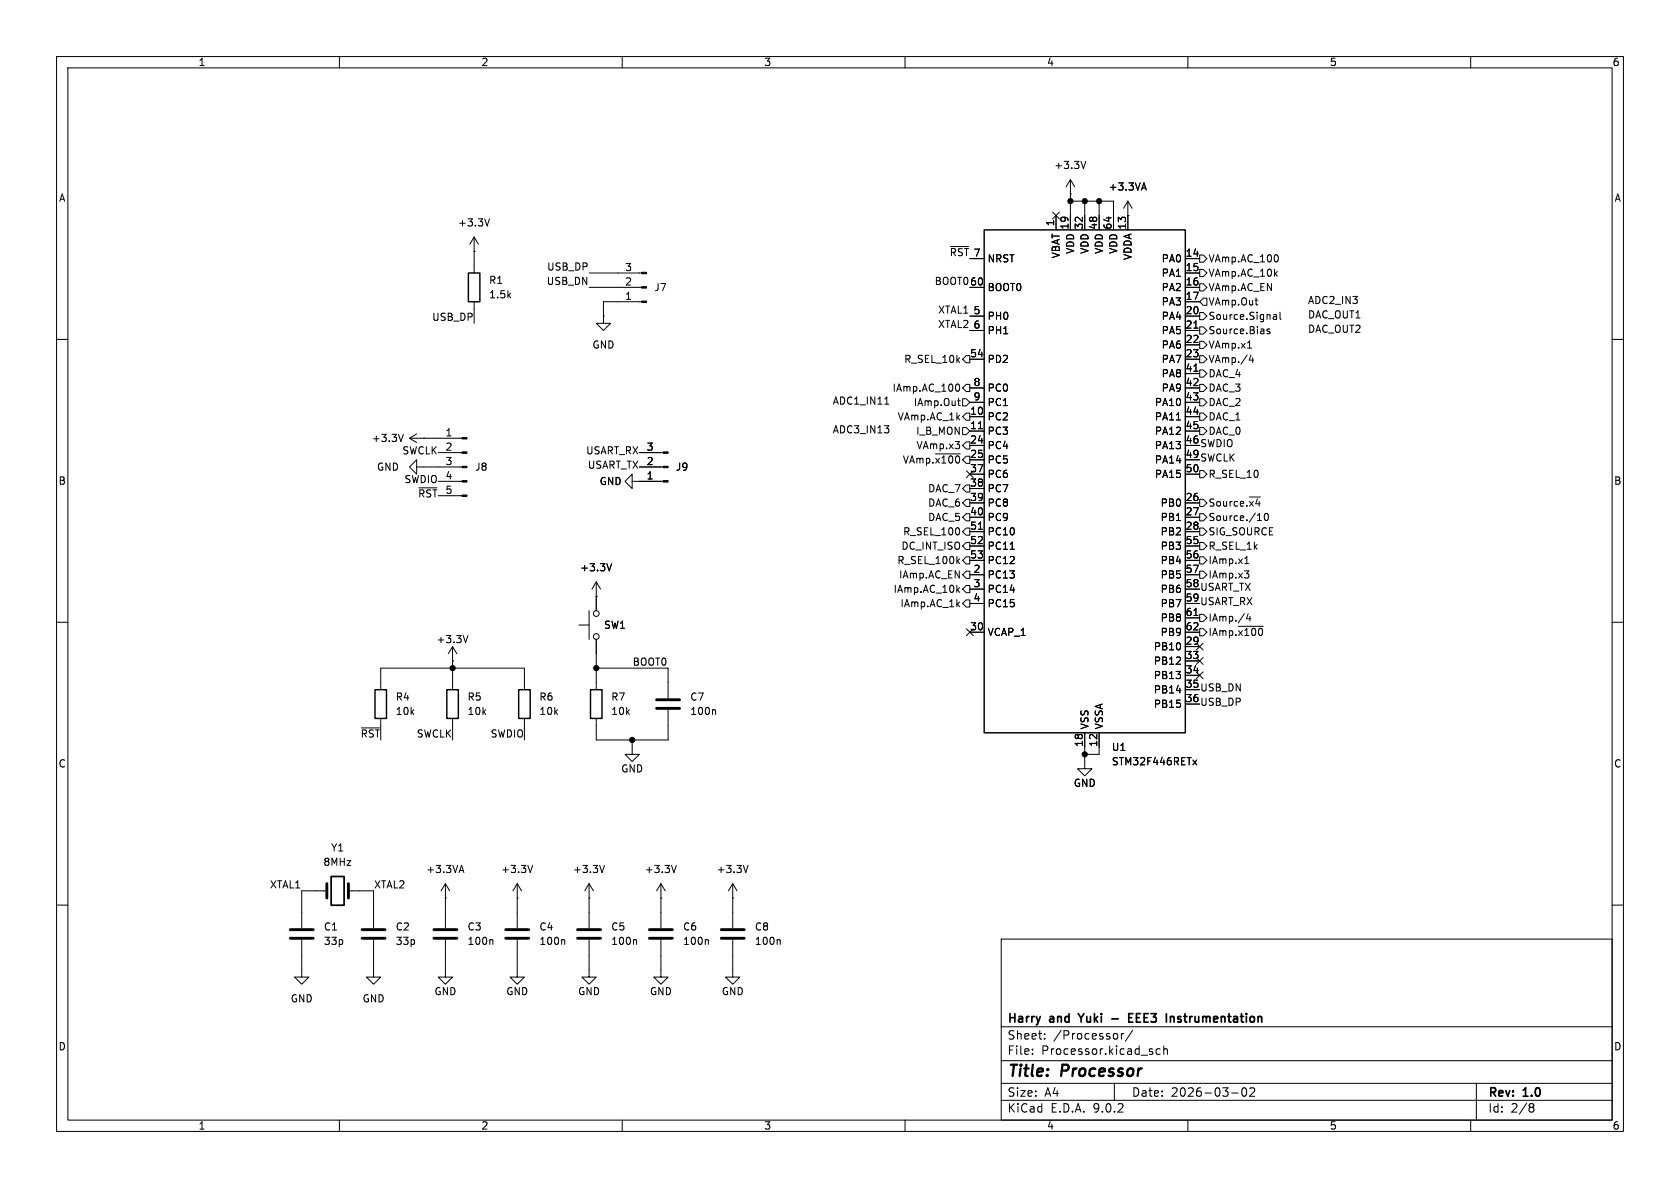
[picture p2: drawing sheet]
<svg xmlns="http://www.w3.org/2000/svg" width="297mm" height="210mm" viewBox="0 0 297 210" stroke-linecap="round" stroke-linejoin="round" font-family="sans-serif">
<g fill="none" stroke="#000" stroke-width=".18">
<path d="M10 10h277v190h-277zM12 12h273v186h-273zM60 10v2M110 10v2M160 10v2M210 10v2M260 10v2M86.5 38.7l-.4 1.2M186.1 37.5l1.2 1.2M186.7 38.1v2.5M187.3 37.5l-1.2 1.2M189.2 34.3h.1"/>
<path d="M189.2 31.8l-.7 1.2M189.2 31.8l.8 1.2M189.2 31.8v8.8M189.2 35.6h7.6v5M191.8 35.6v5M192 28.5l-.5 1.3M194.3 35.6v5M199.4 38.1h.1M199.4 35.6l-.8 1.2M199.4 35.6l.8 1.2M199.4 35.6v5M201.9 33.2h.6"/>
<path d="M202.2 32.3l.5 1.3M83.8 44.5h.1M83.8 41.9l-.7 1.3M83.8 41.9l.8 1.3M83.8 41.9v6.4M83.8 53.3v3.9M104.1 50.8h9.3M104.1 48.3h9.3M106.7 55.9v1.3h1.2l-1.2 1.2-1.3-1.2h1.3M106.7 55.9h.1M113.4 53.3h-6.7v2.6M168 43.6h3.2"/>
<path d="M171.4 50.8h2.6M171.4 55.9h2.6M171.4 58.4h2.6M209.5 53.3h2.6M209.5 50.8h2.6M209.5 48.3h2.6M209.5 55.9h2.6M209.5 58.4h2.6M209.5 45.7h2.6M211.1 58h.7M212.1 45.1h.6l.7 .6-.7 .7h-.6zM212.1 47.6h.6l.7 .7-.7 .6h-.6z"/>
<path d="M212.1 55.2h.6l.7 .7-.7 .6h-.6zM212.1 57.8h.6l.7 .6-.7 .7h-.6zM212.1 50.2h.6l.7 .6-.7 .6h-.6zM212.7 52.7h.7v1.3h-.7l-.6-.7zM221.9 53.1h.5M222.2 53.9h.2M224.5 58.2h-.3l-.2 .1 .1 .2 .4 .1v.3h-.5M225.1 55.7h.5l.1 .8M225.4 48.4l.4 .4M225.7 55.9l-.4 .1-.2 .2 .2 .3 .4-.1M225.7 45a.79 .79 0 0 1 0 1.3M225.8 48l-.5 .5"/>
<path d="M226.3 55.2v1.1l.2 .2M10 60h2M71.3 76.8l-.4 1.2M72.4 77.5l1.3 .7M72.4 77.5h9.3M73.7 76.7l-1.3 .8M74.9 77.5h.1M156.4 75.3h.7l-.4 .4M156.4 71.4h.7M157.1 75.9v.5M169.2 67.9a.68 .68 0 0 1 .5 .6 .68 .68 0 0 1-.5 .7M169.3 70.9h.5"/>
<path d="M169.5 71.5l.3 .2M170.2 75.6h.6l.6 .6-.6 .6h-.6zM170.2 70.5h.6l.6 .6-.6 .7h-.6zM170.8 78.1h.6v1.3h-.6l-.6-.7zM170.8 73h.6v1.3h-.6l-.6-.6zM170.8 62.9h.6v1.2h-.6l-.6-.6zM170.8 67.9h.6v1.3h-.6l-.6-.6zM171.4 63.5h2.6M171.4 68.6h2.6M171.4 71.1h2.6M171.4 73.7h2.6M171.4 76.2h2.6"/>
<path d="M171.4 78.7h2.6M173 75.8h.7M208 74.2h.7M209.5 63.5h2.6M209.5 68.6h2.6M209.5 71.1h2.6M209.5 73.7h2.6M209.5 76.2h2.6M209.5 78.7h2.6M209.5 61h2.6M209.5 66h2.6M211.1 65.6h.7"/>
<path d="M212.1 73h.6l.7 .7-.7 .6h-.6zM212.1 67.9h.6l.7 .7-.7 .6h-.6zM212.1 60.3h.6l.7 .7-.7 .6h-.6zM212.1 62.9h.6l.7 .6-.7 .6h-.6zM212.1 75.6h.6l.7 .6-.7 .6h-.6zM212.1 70.5h.6l.7 .6-.7 .7h-.6zM212.1 65.4h.6l.7 .6-.7 .7h-.6zM220.5 61.5h.8M221.1 62.7l-.3 1h.8M221.5 63.2v.9M285 60h2M73.7 82.6v1.2l-1.3-1.2 1.3-1.3v1.3h8"/>
<path d="M74 86.2h3.2M77.5 80h4.2M77.5 85.1h4.2M77.5 87.6h4.2M108.1 99.6l-.4 1.3M111.8 85.1v-1.3l-1.3 1.3 1.3 1.3v-1.3h5.4M113 80h4.2M113 82.6h4.2M165.4 80.2h4.4M169.3 99.2l.3 .4M169.6 98.8l-.4 .5M170.8 80.6h.6v1.3h-.6l-.6-.6z"/>
<path d="M170.8 85.7h.6v1.3h-.6l-.6-.6zM170.8 98.4h.6v1.3h-.6l-.6-.6zM170.8 88.3h.6v1.2h-.6l-.6-.6zM170.8 90.8h.6v1.3h-.6l-.6-.7zM170.8 95.9h.6v1.3h-.6l-.6-.7zM170.8 93.3h.6v1.3h-.6l-.6-.6zM170.8 83.2l1.3 1.2M171.4 81.3h2.6M171.4 83.8h2.6M171.4 86.4h2.6M171.4 88.9h2.6M171.4 91.4h2.6"/>
<path d="M171.4 94h2.6M171.4 96.5h2.6M171.4 99.1h2.6M172.1 83.2l-1.3 1.2M173 93.6h.7M178.6 97.1h.7M209.5 81.3h2.6M209.5 83.8h2.6M209.5 88.9h2.6M209.5 91.4h2.6M209.5 94h2.6M209.5 96.5h2.6"/>
<path d="M209.5 99.1h2.6M212.1 83.2h.6l.7 .6-.7 .7h-.6zM212.1 88.3h.6l.7 .6-.7 .6h-.6zM212.1 90.8h.6l.7 .6-.7 .7h-.6zM212.1 98.4h.6l.7 .7-.7 .6h-.6zM212.1 95.9h.6l.7 .6-.7 .7h-.6zM212.1 93.3h.6l.7 .7-.7 .6h-.6zM220.1 99.6h.7M220.3 98.6l.1-.2v1.2M222.3 92h.7M222.5 90.9l.2-.2v1.3M223.6 90.9l.2-.2a.68 .68 0 0 1 .5 .7 .68 .68 0 0 1-.5 .6l-.2-.1-.1-.4z"/>
<path d="M10 110h2M80 116.8h.1M80 114.3v7.6M80 114.3l-.8 1.3M80 114.3l.8 1.3M82.7 112.3l-.4 1.3M102.4 110.5h1.7M104.1 108v5M105.4 105.4h.1M105.4 102.9l-.8 1.2M105.4 102.9l.8 1.2M105.4 102.9v5.1"/>
<path d="M105.4 113v8.9M105.4 118.1h12.7v5.3M169.3 106.8l.3 .5M169.3 104.2l.3 .5M169.6 106.4l-.4 .5M169.6 103.9l-.4 .5M170.8 106h.6v1.3h-.6l-.6-.6zM170.8 101h.6v1.2h-.6l-.6-.6zM170.8 103.5h.6v1.3h-.6l-.6-.7zM170.8 111.2l1.3 1.2M171.4 101.6h2.6M171.4 104.1h2.6"/>
<path d="M171.4 106.7h2.6M171.4 111.8h2.6M172.1 111.2l-1.3 1.2M209.5 101.6h2.6M209.5 104.1h2.6M209.5 106.7h2.6M209.5 111.8h2.6M209.5 109.2h2.6M209.5 114.3h2.6M209.5 116.8h2.6M209.5 119.4h2.6M211.1 108.8h.7"/>
<path d="M211.5 118.8l1.2 1.2M211.5 116.2l1.2 1.2M211.5 113.7l1.2 1.2M212.1 101h.6l.7 .6-.7 .6h-.6zM212.1 111.1h.6l.7 .7-.7 .6h-.6zM212.1 108.6h.6l.7 .6-.7 .7h-.6zM212.7 118.8l-1.2 1.2M212.7 116.2l-1.2 1.2M212.7 113.7l-1.2 1.2M218.9 110.7h4.4M220 100.9h.8l-.4 .5M220.5 101.4l.3 .2v.3l-.3 .3"/>
<path d="M220.7 108.5l-.3 .9h.7M221 109v.8M285 110h2M63.9 128.7h3.2M67.3 121.9v-3.8h25.4v3.8M67.3 127v3.8M80 127v3.8M92.7 127v3.8M111.8 130.8v2.6h1.2l-1.2 1.2-1.3-1.2h1.3M118.1 125.5v5.3h-12.7v-3.8M126.3 125.5l.2 .1v.7M191.8 129.5v6.4h1.2l-1.2 1.3-1.3-1.3h1.3"/>
<path d="M194.3 129.5v3.9h-2.5M209.5 121.9h2.6M209.5 124.5h2.6M210.9 134.4l.7 .8M211.6 134.4l-.7 .8M57.8 157.5h-4.5v6.6M61.6 157.5h4.4v6.6M78.7 158.8h.1M78.7 156.2l-.7 1.3M78.7 156.2l.8 1.3M78.7 156.2v7.9M81.3 153.9h.6"/>
<path d="M81.6 153l.4 1.2M91.4 158.8h.1M91.4 156.2v7.9M91.4 156.2l-.7 1.3M91.4 156.2l.8 1.3M94.2 153l-.5 1.2M104.1 158.8h.1M104.1 156.2v7.9M104.1 156.2l-.7 1.3M104.1 156.2l.8 1.3M106.9 153l-.5 1.2M116.8 158.8h.1"/>
<path d="M116.8 156.2v7.9M116.8 156.2l-.7 1.3M116.8 156.2l.8 1.3M119.6 153l-.5 1.2M129.5 158.8h.1M129.5 156.2v7.9M129.5 156.2l-.7 1.3M129.5 156.2l.8 1.3M132.3 153l-.5 1.2M10 160h2M53.3 166.1v6.6h1.3l-1.3 1.3-1.2-1.3h1.2M66 166.1v6.6h1.3l-1.3 1.3-1.2-1.3h1.2"/>
<path d="M78.7 166.1v6.6h1.3l-1.3 1.3-1.2-1.3h1.2M87 166.1l.1 .2v.6M91.4 166.1v6.6h1.3l-1.3 1.3-1.2-1.3h1.2M99.7 166.1l.1 .2v.6M104.1 166.1v6.6h1.3l-1.3 1.3-1.2-1.3h1.2M112.4 166.1l.1 .2v.6M116.8 166.1v6.6h1.3l-1.3 1.3-1.2-1.3h1.2M125.1 166.1l.1 .2v.6M129.5 166.1v6.6h1.3l-1.3 1.3-1.2-1.3h1.2M137.8 166.1l.1 .2v.6M177 166h108v32h-108zM285 160h2"/>
<path d="M60 198v2M110 198v2M160 198v2M177 194.5h108M177 191.5h108M177 187.5h108M177 181.5h108M182.5 186.3v.1M182.5 185.5v.1M184.7 183.6v.1M184.7 182.8v.1M197 191.5v3"/>
<path d="M197.5 182.8v.8M198.2 182.7v1M198.7 182.7l-.3 .1-.2 .2M200.2 182.1l-1.2 2M205.1 185.5l-.4-.1-.3 .3v.4l.1 .2h.6M205.7 185.5l.3-.1 .3 .1 .1 .9M205.7 184.9v1.5M210 198v2M217.7 193.2h1.2M219.7 192.4l.2-.1a.81 .81 0 0 1 .6 .6 .81 .81 0 0 1-.3 .8l-.2 .1a.81 .81 0 0 1-.3-1.4zM221 192.4l.5-.1 .2 .1 .1 .3-.9 1.1h.9M260 198v2"/>
<path d="M261 191.5v6.5M270.6 195.1l.4 .1 .2 .2-.3 .3M270.6 195.7h.3M270.9 195.7l.2 .2 .1 .4-.2 .2-.4 .1"/>
<circle cx="105.4" cy="112.5" r=".51"/>
<circle cx="105.4" cy="108.5" r=".51"/>
</g>
<path d="M58.5 154.9h2.3v5.1h-2.3zM190.6 179.2l.5 .8M199.6 179.9h.5M200.3 179.2h-.7v1.5h.7M207.3 179.7l.3 .2v.8M196.6 180.1h1.1" fill="none" stroke="#000" stroke-width=".3"/>
<path d="M82.8 48.3h2v5h-2zM174 40.6h35.5v88.9h-35.5zM66.3 121.9h2v5.1h-2zM79 121.9h2v5.1h-2zM91.7 121.9h2v5.1h-2zM104.4 121.9h2v5.1h-2z" fill="none" stroke="#000" stroke-width=".25"/>
<g fill="#000" stroke="#000" stroke-width=".18">
<path d="M113.4 53.2h.9v.3h-.9zM113.4 50.7h.9v.2h-.9zM113.4 48.1h.9v.3h-.9zM81.7 77.3h.8v.3h-.8zM81.7 79.9h.8v.2h-.8zM81.7 82.4h.8v.3h-.8zM81.7 85h.8v.2h-.8zM81.7 87.5h.8v.3h-.8zM117.2 85h.9v.2h-.9zM117.2 82.4h.9v.3h-.9zM117.2 79.9h.9v.2h-.9z"/>
<circle cx="189.2" cy="35.6" r=".46"/>
<circle cx="191.8" cy="35.6" r=".46"/>
<circle cx="194.3" cy="35.6" r=".46"/>
<circle cx="80" cy="118.1" r=".46"/>
<circle cx="105.4" cy="118.1" r=".46"/>
<circle cx="111.8" cy="130.8" r=".46"/>
<circle cx="191.8" cy="133.4" r=".46"/>
</g>
<g fill="none" stroke="#000" stroke-width=".51">
<path d="M116.1 123.7h4M116.1 125.2h4M57.8 156.2v2.6M61.6 156.2v2.6M51.3 164.3h4.1M51.3 165.9h4.1M64 164.3h4.1M64 165.9h4.1M76.7 164.3h4.1M76.7 165.9h4.1M89.4 164.3h4.1M89.4 165.9h4.1"/>
<path d="M102.1 164.3h4.1M102.1 165.9h4.1M114.8 164.3h4.1M114.8 165.9h4.1M127.5 164.3h4.1M127.5 165.9h4.1"/>
</g>
<g font-size="2.8">
<text x="178" y="190.9">Title:</text>
<text x="187.7" y="190.9">Processor</text>
</g>
<g font-size="2.1">
<text x="178" y="184">Sheet:</text>
<text x="178" y="181.2">Harry</text>
<text x="185.7" y="181.2">and</text>
<text x="186.2" y="184">/Processor/</text>
<text x="191.5" y="181.2">Yuki</text>
<text x="201.4" y="181.2">EEE3</text>
<text x="208.6" y="181.2">Instrumentation</text>
<text x="178" y="186.7">File:</text>
<text x="184.1" y="186.7">Processor.kicad_sch</text>
<text x="178" y="196.9">KiCad</text>
<text x="178" y="194.1">Size:</text>
<text x="184.7" y="194.1">A4</text>
<text x="185.7" y="196.9">E.D.A.</text>
<text x="193.3" y="196.9">9.0.2</text>
<text x="200" y="194.1">Date:</text>
<text x="207" y="194.1">2026-03-02</text>
<text x="263" y="194.3">Rev:</text>
<text x="263" y="196.9">Id:</text>
<text x="267.1" y="196.9">2/8</text>
<text x="269.4" y="194.3">1.0</text>
</g>
<g font-size="1.8">
<text x="35" y="11.9">1</text>
<text x="85" y="11.9">2</text>
<text x="135" y="11.9">3</text>
<text x="185" y="11.9">4</text>
<text x="235" y="11.9">5</text>
<text x="285" y="11.9">6</text>
<text x="10.3" y="35.9">A</text>
<text x="186.3" y="30.1">+3.3V</text>
<text x="195.9" y="33.9">+3.3VA</text>
<text x="285.3" y="35.9">A</text>
<text x="80.9" y="40.2">+3.3V</text>
<text x="186.4" y="40.1" transform="rotate(-90 186.4 40.1)">1</text>
<text x="189" y="40.7" transform="rotate(-90 189 40.7)">19</text>
<text x="191.5" y="40.7" transform="rotate(-90 191.5 40.7)">32</text>
<text x="194.1" y="40.7" transform="rotate(-90 194.1 40.7)">48</text>
<text x="196.6" y="40.7" transform="rotate(-90 196.6 40.7)">64</text>
<text x="199.1" y="40.7" transform="rotate(-90 199.1 40.7)">13</text>
<text x="96.6" y="47.9">USB_DP</text>
<text x="167.8" y="45.4">~{RST}</text>
<text x="172" y="45.5">7</text>
<text x="174.5" y="46.6">NRST</text>
<text x="187.6" y="45.8" transform="rotate(-90 187.6 45.8)">VBAT</text>
<text x="190.1" y="45" transform="rotate(-90 190.1 45)">VDD</text>
<text x="192.6" y="45" transform="rotate(-90 192.6 45)">VDD</text>
<text x="195.2" y="45" transform="rotate(-90 195.2 45)">VDD</text>
<text x="197.7" y="45" transform="rotate(-90 197.7 45)">VDD</text>
<text x="200.3" y="46.1" transform="rotate(-90 200.3 46.1)">VDDA</text>
<text x="205.3" y="46.6">PA0</text>
<text x="209.5" y="45.5">14</text>
<text x="213.6" y="46.6">VAmp.AC_100</text>
<text x="86.4" y="50.4">R1</text>
<text x="86.4" y="52.9">1.5k</text>
<text x="96.6" y="50.5">USB_DN</text>
<text x="110.4" y="53.1">1</text>
<text x="110.4" y="50.5">2</text>
<text x="110.4" y="48">3</text>
<text x="115.6" y="51.7">J7</text>
<text x="165.1" y="50.5">BOOT060</text>
<text x="171.4" y="50.5">60</text>
<text x="174.5" y="51.7">BOOT0</text>
<text x="205.3" y="49.1">PA1</text>
<text x="205.3" y="51.7">PA2</text>
<text x="209.5" y="48">15</text>
<text x="209.5" y="50.5">16</text>
<text x="209.5" y="53.1">17</text>
<text x="213.6" y="49.1">VAmp.AC_10k</text>
<text x="213.6" y="51.7">VAmp.AC_EN</text>
<text x="231.1" y="54">ADC2_IN3</text>
<text x="76.3" y="56.8">USB_DP</text>
<text x="165.7" y="58.1">XTAL2</text>
<text x="165.7" y="55.5">XTAL1</text>
<text x="172" y="55.6">5</text>
<text x="172" y="58.2">6</text>
<text x="174.5" y="56.7">PH0</text>
<text x="174.5" y="59.3">PH1</text>
<text x="205.3" y="54.2">PA3</text>
<text x="205.3" y="56.7">PA4</text>
<text x="205.3" y="59.3">PA5</text>
<text x="209.5" y="55.6">20</text>
<text x="209.5" y="58.2">21</text>
<text x="213.6" y="54.2">VAmp.Out</text>
<text x="213.6" y="56.7">Source.Signal</text>
<text x="213.6" y="59.3">Source.Bias</text>
<text x="231.1" y="59">DAC_OUT2</text>
<text x="231.1" y="56.5">DAC_OUT1</text>
<text x="104.6" y="61.8">GND</text>
<text x="159.7" y="64.4">R_SEL_10k</text>
<text x="171.4" y="63.2">54</text>
<text x="174.5" y="64.4">PD2</text>
<text x="205.3" y="61.8">PA6</text>
<text x="205.3" y="64.4">PA7</text>
<text x="209.5" y="60.7">22</text>
<text x="209.5" y="63.2">23</text>
<text x="209.5" y="65.8">41</text>
<text x="213.6" y="61.8">VAmp.x1</text>
<text x="213.6" y="64.4">VAmp./4</text>
<text x="147.1" y="71.7">ADC1_IN11</text>
<text x="157.7" y="69.4">IAmp.AC_100</text>
<text x="161.4" y="72">IAmp.Out</text>
<text x="172" y="68.3">8</text>
<text x="172" y="70.9">9</text>
<text x="174.5" y="69.4">PC0</text>
<text x="174.5" y="72">PC1</text>
<text x="204.1" y="72">PA10</text>
<text x="205.3" y="66.9">PA8</text>
<text x="205.3" y="69.4">PA9</text>
<text x="209.5" y="68.3">42</text>
<text x="209.5" y="70.9">43</text>
<text x="213.6" y="69.4">DAC_3</text>
<text x="213.6" y="72">DAC_2</text>
<text x="213.6" y="66.9">DAC_4</text>
<text x="78.7" y="77.2">1</text>
<text x="147.1" y="76.8">ADC3_IN13</text>
<text x="158.6" y="74.5">VAmp.AC_1k</text>
<text x="161.9" y="77.1">I_B_MON</text>
<text x="171.4" y="73.4">10</text>
<text x="171.4" y="75.9">11</text>
<text x="174.5" y="74.5">PC2</text>
<text x="174.5" y="77.1">PC3</text>
<text x="204.1" y="74.5">PA11</text>
<text x="204.1" y="77.1">PA12</text>
<text x="209.5" y="73.4">44</text>
<text x="209.5" y="75.9">45</text>
<text x="213.6" y="74.5">DAC_1</text>
<text x="213.6" y="77.1">DAC_0</text>
<text x="65.6" y="78.3">+3.3V</text>
<text x="66.5" y="83.4">GND</text>
<text x="71" y="80.5">SWCLK</text>
<text x="78.7" y="79.8">2</text>
<text x="78.7" y="82.3">3</text>
<text x="83.9" y="83.4">J8</text>
<text x="103.5" y="80.5">USART_RX</text>
<text x="103.8" y="83.1">USART_TX</text>
<text x="114.2" y="82.3">2</text>
<text x="114.2" y="79.8">3</text>
<text x="119.4" y="83.4">J9</text>
<text x="159.5" y="82.1">VAmp.~{x100}</text>
<text x="161.9" y="79.6">VAmp.x3</text>
<text x="171.4" y="78.5">24</text>
<text x="171.4" y="81">25</text>
<text x="171.4" y="83.6">37</text>
<text x="174.5" y="79.6">PC4</text>
<text x="174.5" y="82.1">PC5</text>
<text x="204.1" y="79.6">PA13</text>
<text x="204.1" y="82.1">PA14</text>
<text x="209.5" y="78.5">46</text>
<text x="209.5" y="81">49</text>
<text x="209.5" y="83.6">50</text>
<text x="212.1" y="79.3">SWDIO</text>
<text x="212.1" y="81.8">SWCLK</text>
<text x="10.3" y="85.9">B</text>
<text x="71.4" y="85.6">SWDIO</text>
<text x="73.8" y="88.1">~{RST}</text>
<text x="78.7" y="84.8">4</text>
<text x="78.7" y="87.4">5</text>
<text x="105.9" y="86">GND</text>
<text x="114.2" y="84.8">1</text>
<text x="164" y="87.2">DAC_7</text>
<text x="164" y="89.8">DAC_6</text>
<text x="171.4" y="86.1">38</text>
<text x="171.4" y="88.6">39</text>
<text x="174.5" y="84.7">PC6</text>
<text x="174.5" y="87.2">PC7</text>
<text x="174.5" y="89.8">PC8</text>
<text x="204.1" y="84.7">PA15</text>
<text x="205.1" y="89.8">PB0</text>
<text x="209.5" y="88.6">26</text>
<text x="213.6" y="84.7">R_SEL_10</text>
<text x="213.6" y="89.8">Source.~{x4}</text>
<text x="285.3" y="85.9">B</text>
<text x="159.6" y="94.8">R_SEL_100</text>
<text x="164" y="92.3">DAC_5</text>
<text x="171.4" y="91.2">40</text>
<text x="171.4" y="93.7">51</text>
<text x="174.5" y="92.3">PC9</text>
<text x="174.5" y="94.8">PC10</text>
<text x="205.1" y="92.3">PB1</text>
<text x="205.1" y="94.8">PB2</text>
<text x="209.5" y="91.2">27</text>
<text x="209.5" y="93.7">28</text>
<text x="213.6" y="92.3">Source./10</text>
<text x="213.6" y="94.8">SIG_SOURCE</text>
<text x="102.5" y="101.2">+3.3V</text>
<text x="158.5" y="99.9">R_SEL_100k</text>
<text x="159.3" y="97.4">DC_INT_ISO</text>
<text x="171.4" y="96.3">52</text>
<text x="171.4" y="98.8">53</text>
<text x="172" y="101.3">2</text>
<text x="174.5" y="97.4">PC11</text>
<text x="174.5" y="99.9">PC12</text>
<text x="205.1" y="97.4">PB3</text>
<text x="205.1" y="99.9">PB4</text>
<text x="209.5" y="96.3">55</text>
<text x="209.5" y="98.8">56</text>
<text x="209.5" y="101.3">57</text>
<text x="213.6" y="99.9">IAmp.x1</text>
<text x="213.6" y="97.4">R_SEL_1k</text>
<text x="157.9" y="105">IAmp.AC_10k</text>
<text x="158.8" y="102.5">IAmp.AC_EN</text>
<text x="159.1" y="107.5">IAmp.AC_1k</text>
<text x="172" y="103.9">3</text>
<text x="172" y="106.4">4</text>
<text x="174.5" y="102.5">PC13</text>
<text x="174.5" y="105">PC14</text>
<text x="174.5" y="107.5">PC15</text>
<text x="205.1" y="102.5">PB5</text>
<text x="205.1" y="105">PB6</text>
<text x="205.1" y="107.5">PB7</text>
<text x="209.5" y="103.9">58</text>
<text x="209.5" y="106.4">59</text>
<text x="212.1" y="104.7">USART_TX</text>
<text x="212.1" y="107.2">USART_RX</text>
<text x="213.6" y="102.5">IAmp.x3</text>
<text x="77.1" y="113.9">+3.3V</text>
<text x="106.7" y="111.4">SW1</text>
<text x="171.4" y="111.5">30</text>
<text x="174.5" y="112.6">VCAP_1</text>
<text x="205.1" y="110.1">PB8</text>
<text x="205.1" y="112.6">PB9</text>
<text x="209.5" y="109">61</text>
<text x="209.5" y="111.5">62</text>
<text x="213.6" y="112.6">IAmp.~{x100}</text>
<text x="213.6" y="110.1">IAmp./4</text>
<text x="111.8" y="117.8">BOOT0</text>
<text x="203.9" y="115.2">PB10</text>
<text x="203.9" y="117.7">PB12</text>
<text x="209.5" y="114">29</text>
<text x="209.5" y="116.6">33</text>
<text x="209.5" y="119.1">34</text>
<text x="69.9" y="124.1">R4</text>
<text x="82.6" y="124.1">R5</text>
<text x="95.3" y="124.1">R6</text>
<text x="108" y="124.1">R7</text>
<text x="121.9" y="124.1">C7</text>
<text x="203.9" y="120.2">PB13</text>
<text x="203.9" y="122.8">PB14</text>
<text x="203.9" y="125.3">PB15</text>
<text x="209.5" y="121.7">35</text>
<text x="209.5" y="124.2">36</text>
<text x="212.1" y="122.4">USB_DN</text>
<text x="212.1" y="125">USB_DP</text>
<text x="63.7" y="130.5">~{RST}</text>
<text x="69.9" y="126.6">10k</text>
<text x="73.6" y="130.5">SWCLK</text>
<text x="82.6" y="126.6">10k</text>
<text x="86.6" y="130.5">SWDIO</text>
<text x="95.3" y="126.6">10k</text>
<text x="108" y="126.6">10k</text>
<text x="121.9" y="126.6">100n</text>
<text x="192.6" y="129" transform="rotate(-90 192.6 129)">VSS</text>
<text x="195.2" y="129" transform="rotate(-90 195.2 129)">VSSA</text>
<text x="10.3" y="135.9">C</text>
<text x="109.7" y="136.8">GND</text>
<text x="191.5" y="132.1" transform="rotate(-90 191.5 132.1)">18</text>
<text x="194.1" y="132.1" transform="rotate(-90 194.1 132.1)">12</text>
<text x="196.5" y="135.5">STM32F446RETx</text>
<text x="196.5" y="132.9">U1</text>
<text x="285.3" y="135.9">C</text>
<text x="189.7" y="139.3">GND</text>
<text x="57.1" y="153.3">8MHz</text>
<text x="58.4" y="150.7">Y1</text>
<text x="75.3" y="154.5">+3.3VA</text>
<text x="88.5" y="154.5">+3.3V</text>
<text x="101.2" y="154.5">+3.3V</text>
<text x="113.9" y="154.5">+3.3V</text>
<text x="126.6" y="154.5">+3.3V</text>
<text x="47.6" y="157.1">XTAL1</text>
<text x="66" y="157.1">XTAL2</text>
<text x="57.2" y="164.7">C1</text>
<text x="57.2" y="167.2">33p</text>
<text x="69.9" y="164.7">C2</text>
<text x="69.9" y="167.2">33p</text>
<text x="82.6" y="164.7">C3</text>
<text x="82.6" y="167.2">100n</text>
<text x="95.3" y="164.7">C4</text>
<text x="95.3" y="167.2">100n</text>
<text x="108" y="164.7">C5</text>
<text x="108" y="167.2">100n</text>
<text x="120.7" y="164.7">C6</text>
<text x="120.7" y="167.2">100n</text>
<text x="133.4" y="164.7">C8</text>
<text x="133.4" y="167.2">100n</text>
<text x="51.3" y="177.4">GND</text>
<text x="64" y="177.4">GND</text>
<text x="76.7" y="176.1">GND</text>
<text x="89.4" y="176.1">GND</text>
<text x="102.1" y="176.1">GND</text>
<text x="114.8" y="176.1">GND</text>
<text x="127.5" y="176.1">GND</text>
<text x="10.3" y="185.9">D</text>
<text x="285.3" y="185.9">D</text>
<text x="35" y="199.9">1</text>
<text x="85" y="199.9">2</text>
<text x="135" y="199.9">3</text>
<text x="185" y="199.9">4</text>
<text x="235" y="199.9">5</text>
<text x="285" y="199.9">6</text>
</g>
</svg>
